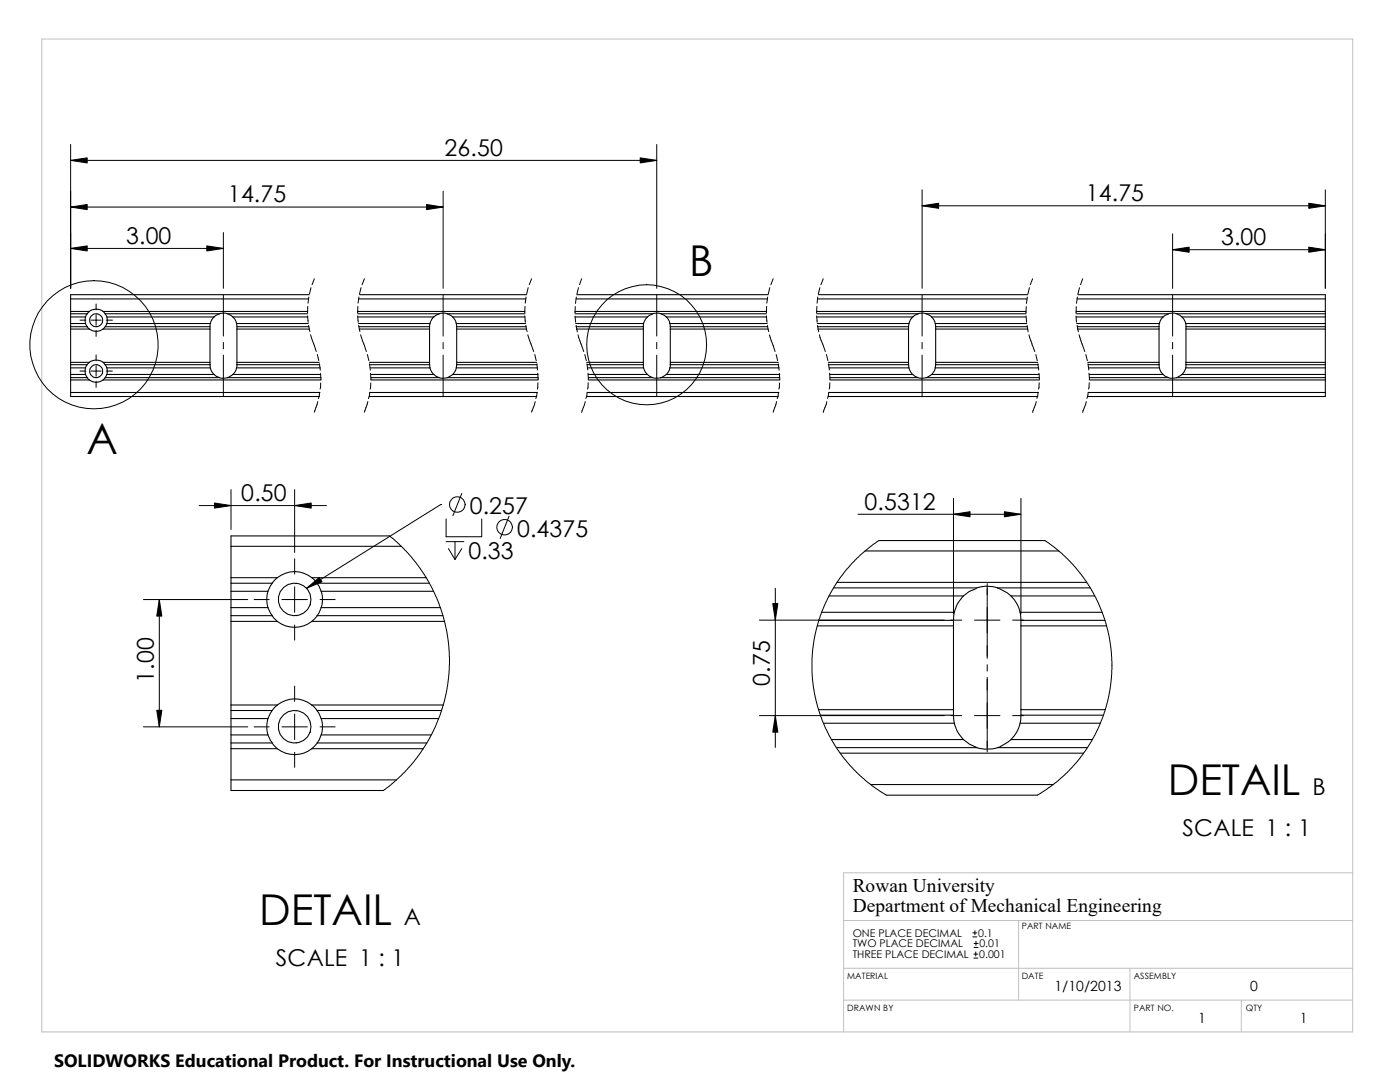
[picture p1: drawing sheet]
<svg xmlns="http://www.w3.org/2000/svg" width="279mm" height="216mm" viewBox="0 0 279 216" stroke-linecap="round" stroke-linejoin="round" font-family="sans-serif">
<path d="M8.3 7.8h261.7v198.1h-261.7zM270 174.2h-101.6v31.7M168.4 183.7h101.6M168.4 193.2h101.6M168.4 199.6h101.6M203.3 183.7v15.9M225.5 193.2v12.7M247.7 199.6v6.3" fill="none" stroke="#c0c0c0" stroke-width=".2"/>
<g fill="none" stroke="#000" stroke-width=".21">
<path d="M14.1 59.6h47.5M14.1 59.6v2.5M61.7 58.8h-47.6v.8M71.6 59.6h33.3M71.8 58.8h33.3M115 59.6h38.2M115.1 58.8h38.2M163.2 59.6h41.7M163.3 58.8h41.8M215 59.6h49.5M215.1 58.8h49.4v.8M264.5 59.6v2.5"/>
<path d="M14.1 62.1v.5M14.1 65.2v.5M14.1 72.3v.5M14.1 75.4v.4M14.1 78.3v.8h49.6M14.1 64.6v.6M14.1 74.7v.7M14.1 62.6v.6M14.1 72.8v.6M14.1 65.2h3.3M14.1 72.8h3.3M14.1 62.6h3.3"/>
<path d="M14.1 75.4h3.3M14.1 65.7h3.7M14.1 72.3h3.7M14.1 62.1h3.7M14.1 75.8h3.7M14.1 78.3h49.7M14.1 63.2h3M14.1 74.7h3M14.1 64.6h3M14.1 73.4h3M14.1 63.2v1.4M14.1 65.7v6.6"/>
<path d="M14.1 73.4v1.3M14.1 75.8v2.5M17.1 63.2v1.4M17.1 73.4v1.3M17.1 64.6l.3 .6M17.1 74.7l.3 .7M17.4 65.2l.4 .5M17.4 75.4l.4 .4M17.4 62.6l-.3 .6M17.4 72.8l-.3 .6M17.8 62.1a2.26 2.26 0 0 1 2.8 0M17.8 72.3a2.26 2.26 0 0 1 2.8 0"/>
<path d="M17.8 62.1l-.4 .5M17.8 72.3l-.4 .5M17.8 65.7a2.26 2.26 0 0 0 2.8 0M17.8 75.8a2.26 2.26 0 0 0 2.8 0M19.3 65.2h.1M19.3 72.8h.1M19.3 62.6h.1M19.3 75.4h.1M20.6 72.3l.4 .5h21M20.6 62.1l.4 .5h22.8l.6-.1 1 .1M20.6 65.7h21.3M20.6 72.3h21.3"/>
<path d="M20.6 62.1h40.8M20.6 75.8h43.5M21 72.8l.3 .6M21 62.6l.3 .6M21 65.2l-.4 .5M21 65.2h20.9v.5M21 75.4l-.4 .4M21.3 74.7l-.3 .7M21.3 64.6l-.3 .6M21.3 73.4v1.3M21.3 63.2v1.4M21.3 63.2h21.4"/>
<path d="M21.3 74.7h21.4M21.3 64.6h20.7M21.3 73.4h20.7M41.9 72.3l.1 1.1M41.9 65.7v6.6M42 64.6l-.1 .6M42 73.4l.3 .9 .4 .4M42.7 63.2l-.4 .5-.3 .9M42.7 74.7l1 .6M43.7 62.7l-1 .5M45.4 62.6l1.1 .6M45.4 62.6h16"/>
<path d="M45.4 75.4h18.7M45.4 75.4l-1 .1-.6-.1h-22.8M46.5 74.7l-1.1 .7M46.5 63.2l.4 .5 .3 .9M46.5 63.2h14.9M46.5 74.7h17.5M47.2 73.4l-.3 .9-.4 .4M47.2 64.6l.1 .6M47.2 64.6h14.3M47.2 73.4h16.7M47.3 72.3v.5M47.3 72.8l-.1 .6"/>
<path d="M47.3 72.8h16.5M47.3 65.7h14.4M47.3 72.3h16.4M47.3 65.7v6.6M61.6 65.2h-14.3v.5M71.4 62.1h33.3M71.4 63.2h15.2M71.5 64.6h14.3M71.6 65.2h14.1v.5M71.7 65.7h14M73.7 79.1h33.4M73.7 72.3h12"/>
<path d="M73.8 72.8h12M73.8 78.3h33.4M73.9 73.4h11.9M74 75.8h33.4M74 74.7h12.6M85.7 72.3l.1 1.1M85.7 65.7v6.6M85.8 64.6l-.1 .6M85.8 73.4l.4 .9 .4 .4M86.6 63.2l-.4 .5-.4 .9M86.6 74.7l.9 .6M87.6 62.7l-1 .5"/>
<path d="M89.2 62.6l1.1 .6M89.3 62.6h15.5M89.3 75.4h18.1M89.3 62.6l-1-.1-.6 .1h-16.3M89.3 75.4l-1.1 .1-.5-.1h-13.7M90.3 74.7l-1 .7M90.3 63.2h14.5M90.3 74.7h17.1M90.3 63.2l.5 .6 .3 .8M91.1 73.4l-.3 .7-.5 .6M91.1 64.6v.6M91.1 64.6h13.8"/>
<path d="M91.1 73.4h16.2M91.1 72.3v.5M91.1 72.8v.6M91.1 72.8h16.1M91.1 65.7h14M91.1 72.3h16M91.1 65.7v6.6M105 65.2h-13.9v.5M114.8 62.1h38.2M114.8 63.2h14.4M114.9 64.6h13.5M115 65.2h13.4v.5"/>
<path d="M115.1 65.7h13.3M117.1 79.1h38.2M117.1 72.3h11.3M117.2 72.8h11.2M117.2 78.3h38.2M117.3 73.4h11.1M117.4 74.7h11.8M117.4 75.8h38.2M128.4 72.3v1.1M128.4 65.7v6.6M128.4 73.4l.4 .9 .4 .4M128.4 64.6v.6"/>
<path d="M129.2 74.7l1 .6M129.2 63.2l-.4 .5-.4 .9M130.2 62.7l-1 .5M131.9 62.6l-1-.1-.6 .1h-15.5M131.9 75.4l-1 .1-.6-.1h-12.9M131.9 62.6l1.1 .6M131.9 62.6h21.1M131.9 75.4h23.7M133 63.2l.3 .5 .4 .9M133 74.7l-1.1 .7M133 63.2h20M133 74.7h22.6"/>
<path d="M133.7 73.4l-.4 .9-.3 .4M133.7 64.6l.1 .6M133.7 64.6h19.4M133.7 73.4h21.8M133.8 72.3v.5M133.8 72.8l-.1 .6M133.8 72.8h21.6M133.8 65.7h19.5M133.8 72.3h21.5M133.8 65.7v6.6M153.2 65.2h-19.4v.5M163 62.6h20.3l.6-.1 .9 .1h20"/>
<path d="M163 62.1h41.8M163 63.2h19.2M163.1 64.6h18.3M163.2 65.2h18.1v.5M163.3 65.7h18M165.3 79.1h41.8M165.3 72.3h16M165.4 72.8h16M165.4 78.3h41.8M165.5 73.4h15.9M165.6 74.7h16.6M165.7 75.8h41.7"/>
<path d="M181.3 72.3l.1 1.1M181.3 65.7v6.6M181.4 64.6l-.1 .6M181.4 73.4l.4 .9 .4 .4M182.2 63.2l-.4 .5-.4 .9M182.2 74.7l.9 .6M183.2 62.7l-1 .5M184.8 62.6l1.1 .6M184.9 75.4h22.5M184.9 75.4l-1.1 .1-.5-.1h-17.7M185.9 74.7l-1 .7M185.9 63.2l.5 .6 .2 .8"/>
<path d="M185.9 63.2h18.9M185.9 74.7h21.5M186.6 64.6l.1 .6M186.6 64.6h18.3M186.6 73.4h20.7M186.6 73.4l-.2 .7-.5 .6M186.7 72.3v.5M186.7 72.8l-.1 .6M186.7 72.8h20.5M186.7 65.7h18.4M186.7 72.3h20.4M186.7 65.7v6.6"/>
<path d="M205 65.2h-18.3v.5M214.8 62.1h49.7M214.8 63.2h17.3M214.9 64.6h16.5M215 65.2h16.3v.5M215.1 65.7h16.2M217.1 72.3h14.2M217.2 72.8h14.2M217.2 78.3h47.3M217.3 73.4h14.1M217.4 74.7h14.7M217.4 75.8h47.1"/>
<path d="M231.3 72.3l.1 1.1M231.3 65.7v6.6M231.4 64.6l-.1 .6M231.4 73.4l.3 .9 .4 .4M232.1 63.2l-.4 .5-.3 .9M232.1 74.7l1 .6M233.1 62.7l-1 .5M234.8 62.6l1.1 .6M234.8 62.6h29.7M234.8 75.4h29.7M234.8 62.6l-1-.1-.6 .1h-18.4M234.8 75.4l-1 .1-.6-.1h-15.8"/>
<path d="M235.9 74.7l-1.1 .7M235.9 63.2h28.6M235.9 74.7h28.6M235.9 63.2l.4 .5 .3 .9M236.6 64.6l.1 .6M236.6 64.6h27.9M236.6 73.4h27.9M236.6 73.4l-.3 .9-.4 .4M236.7 72.3v.5M236.7 72.8l-.1 .6M236.7 72.8h27.8M236.7 65.7h27.8"/>
<path d="M236.7 72.3h27.8M236.7 65.7v6.6M264.5 65.2v.5M264.5 65.2h-27.8v.5M264.5 62.1v.5M264.5 72.3v.5M264.5 75.4v.4M264.5 62.6v.6M264.5 74.7v.7M264.5 64.6v.6M264.5 72.8v.6M264.5 63.2v1.4"/>
<path d="M264.5 65.7v6.6M264.5 73.4v1.3M264.5 75.8v2.5M264.5 78.3v.8h-47.5M46.1 115.3v1.1M46.1 116.4v1.6M46.1 116.4h8.2M46.1 115.3h9.2M46.1 109h34M46.1 109v6.3M46.1 118v3.2M46.1 118h7.4"/>
<path d="M53.5 118a6.4 6.4 0 0 0 0 3.2M54.3 116.4l-.8 1.6M55.3 115.3a5.5 5.5 0 0 1 6.9 0M55.3 115.3l-1 1.1M59.1 116.4h.1M62.2 115.3l1.1 1.1M62.2 115.3h22.8M63.2 116.4l.4 .5 .5 1.1M63.3 116.4h22.4M64.1 118h22.4M64.1 118a5.4 5.4 0 0 1 0 3.2M77.7 106.9h-31.6v2.1"/>
<path d="M165.4 118.9h26.9M166.4 117.3h28.6l.5-.1a6.6 6.6 0 0 1 3.5 .1h.1M167 116.2h49.9M172.6 109.9h38.7M175.4 107.9h33.1M192.3 118.9a6.5 6.5 0 0 0-1.8 3.3M194.9 117.4l-1.5 .6-1.1 .9M199.1 117.3l1.9 1 .8 .6M199.1 117.3h18.5M201.8 118.9a6.5 6.5 0 0 1 1.8 3.3M201.8 118.9h16.7M46.1 122.9v1.1"/>
<path d="M46.1 121.2v1.7M46.1 124h9.2M46.1 124v16.7M46.1 121.2h7.4M53.5 121.2l.9 1.7h-8.3M54.3 122.9l1 1.1M55.3 124a5.6 5.6 0 0 0 6.9 0M59.1 122.9h.1M62.2 124h26.5M63.3 122.9l-1.1 1.1M64.1 121.2l-.8 1.7h25.1M64.1 121.2h23.8"/>
<path d="M163.1 124.9h27.2M163.4 123.8h26.9v1.1M164 122.2h26.5M190.3 124.9v16.7M190.5 122.2l-.2 1.5M203.6 122.2l.2 1.5M203.6 122.2h16.4M203.8 124.9h17.1M203.8 124.9v16.7M220.5 123.8h-16.7v1.1M46.1 140.7v1.1M46.1 148.3v1.1"/>
<path d="M46.1 146.6v1.7M46.1 141.8v1.6M46.1 141.8h8.2M46.1 140.7h9.2M46.1 149.4h9.2M46.1 143.4v3.2M46.1 149.4v6.2M46.1 155.6h33M46.1 146.6h7.4M46.1 143.4h7.4M46.1 155.6v2.1h30.4M53.5 143.4a6.4 6.4 0 0 0 0 3.2"/>
<path d="M53.5 146.6l.9 1.7h-8.3M54.3 148.3l1 1.1M54.3 141.8l-.8 1.6M55.3 140.7a5.5 5.5 0 0 1 6.9 0M55.3 140.7l-1 1.1M55.3 149.4a5.6 5.6 0 0 0 6.9 0M59.1 141.8h.1M59.1 148.3h.1M62.2 140.7l1.1 1.1M62.2 140.7h26.3M62.2 149.4h22.3M63.2 141.8l.4 .5 .5 1.1"/>
<path d="M63.3 148.3l-1.1 1.1M63.3 141.8h24.8M64.1 146.6l-.8 1.7h21.9M64.1 146.6h22M64.1 143.4h23.4M64.1 143.4a5.4 5.4 0 0 1 0 3.2M163.4 141.6h26.9M163.7 142.7h26.6M164.3 144.3h26.2M165.9 147.6h26.4M166.9 149.2l28.3 .1a7 7 0 0 0 3.8-.1h18M167.7 150.3h48.5"/>
<path d="M173.7 156.5h36.5M176.9 158.7h30.2M190.3 141.6v1.1M190.3 142.7l.2 1.6M190.5 144.3a6.5 6.5 0 0 0 1.8 3.3M192.3 147.6l1.2 .9 1.3 .6M201.8 147.6l-2.4 1.5h-.3M201.8 147.6h16.2M203.6 144.3h16M203.6 144.3a6.5 6.5 0 0 1-1.8 3.3M203.8 141.6v1.1M203.8 142.7l-.2 1.6"/>
<path d="M203.8 142.7h16.4M203.8 141.6h16.8"/>
<circle cx="19.2" cy="63.9" r="1.31"/>
<circle cx="19.2" cy="74.1" r="1.31"/>
<circle cx="58.8" cy="119.6" r="3.3"/>
<circle cx="58.8" cy="145" r="3.3"/>
</g>
<g fill="none" stroke="#000" stroke-width=".2">
<path d="M14.1 32h117M14.1 28.8v28.7M88.4 38.1v19.4M131.1 28.8v28.7M184 37.9v19.6M264.5 37.9v19.6M14.1 49.6h30.5M14.1 41.3h74.3M44.6 46.4v11.1M44.6 58.8v8.3M61.6 59.3l-.1 1.2M62.1 57.4l-.3 1.2"/>
<path d="M62.7 55.6l-.4 1.2M71.6 59.3l-.1 1.2M72.1 57.4l-.3 1.2M72.7 55.6l-.4 1.2M88.4 58.8v8.3M105 59.3l-.2 1.2M105.4 57.4l-.3 1.2M106.1 55.6l-.5 1.2M115 59.3l-.1 1.2M115.4 57.4l-.3 1.2M116.1 55.6l-.4 1.2M131.1 58.8v8.3"/>
<path d="M153.2 59.3l-.2 1.2M153.6 57.4l-.3 1.2M154.3 55.6l-.5 1.2M163.2 59.3l-.1 1.2M163.6 57.4l-.3 1.2M164.3 55.6l-.5 1.2M184 58.8v8.3M184 41.1h80.5M205 59.3l-.1 1.2M205.4 57.4l-.3 1.2M206.1 55.6l-.5 1.2M215 59.3l-.2 1.2"/>
<path d="M215.4 57.4l-.3 1.2M216.1 55.6l-.5 1.2M234 46.7v10.8M234 58.8v8.3M234 49.8h30.5M16 63.9h1.1M16 74h1.1M18.2 63.9h2M18.2 74h2M19.2 60.7v1.1M19.2 62.9v2M19.2 65.9v1.2"/>
<path d="M19.2 70.8v1.2M19.2 73v2.1M19.2 76.1v1.2M21.2 63.9h1.2M21.2 74h1.2M44.6 68.3v1.3M44.6 70.9v8.2M61.4 63l.1 1.3M61.4 61.1v1.3M61.6 64.9l.2 1.3M62 66.8l1.1 3.3M63.3 70.7l.3 1.3"/>
<path d="M63.8 72.6l.1 1.3M63.8 78.3l-.3 1.2M64 74.5v1.3M64 76.4l-.1 1.2M71.4 63l.1 1.3M71.4 61.1v1.3M71.6 64.9l.2 1.3M72 66.8l1.1 3.3M73.3 70.7l.3 1.3M73.7 72.6l.2 1.3M73.8 78.3l-.3 1.2M74 74.5v1.3"/>
<path d="M74 76.4l-.1 1.2M88.4 68.3v1.3M88.4 70.9v8.2M104.7 63l.2 1.3M104.8 61.1l-.1 1.3M104.9 64.9l.3 1.3M105.3 66.8l1.2 3.3M106.7 70.7l.3 1.3M107.1 72.6l.2 1.2M107.2 78.3l-.3 1.2M107.3 74.5l.1 1.2M107.4 76.4l-.1 1.2"/>
<path d="M114.8 63.1l.1 1.2M114.8 61.2v1.2M115 64.9l.2 1.3M115.4 66.8l.7 2.1M116.1 69l.4 1.1M116.7 70.7l.3 1.3M117.1 72.6l.2 1.2M117.2 78.3l-.3 1.2M117.3 74.5l.1 1.2M117.4 76.4l-.1 1.2M131.1 68.3v1.3M131.1 70.9v8.2"/>
<path d="M153 63l.1 1.3M153 61.1v1.3M153.2 64.9l.2 1.3M153.5 66.8l1.2 3.3M154.9 70.7l.3 1.3M155.3 72.6l.2 1.3M155.4 78.3l-.3 1.2M155.5 74.5l.1 1.3M155.6 76.4l-.2 1.2M163 63l.1 1.3M163 61.1v1.3M163.2 64.9l.2 1.3"/>
<path d="M163.5 66.8l.8 2.1M164.3 69l.4 1.1M164.9 70.7l.3 1.3M165.4 72.6l.1 1.2M165.4 78.3l-.3 1.2M165.6 74.5v1.2M165.6 76.4l-.1 1.2M184 68.3v1.3M184 70.9v8.2M204.8 63l.1 1.3M204.8 61.2v1.2M205 64.9l.2 1.3"/>
<path d="M205.4 66.8l1.1 3.3M206.7 70.7l.3 1.3M207.1 72.6l.2 1.2M207.2 78.3l-.3 1.2M207.3 74.5l.1 1.2M207.4 76.4l-.1 1.2M214.8 63.1l.1 1.2M214.8 61.2v1.2M215 64.9l.2 1.3M215.3 66.8l.8 2.1M216.1 69l.4 1.1M216.7 70.7l.3 1.3"/>
<path d="M217.1 72.6l.2 1.2M217.2 78.3l-.3 1.2M217.3 74.5l.1 1.2M217.4 76.4l-.1 1.2M234 68.3v1.3M234 70.9v8.2M46.1 97.7v8M58.8 97.7v12.5M63.4 80.1l-.7 2.2M73.4 80.1l-.7 2.2M92.2 98.5l-1.8 4.4M106.8 80.1l-.7 2.2"/>
<path d="M116.8 80.1l-.7 2.2M155 80.1l-.7 2.2M165 80.1l-.7 2.2M190.3 99.4v23.1M203.8 99.4v23.1M206.8 80.1l-.7 2.2M216.8 80.1l-.7 2.2M28.6 119.6h20.8M31.8 119.6v25.4M39.8 100.9h25.4M50.7 119.6h3M56.3 119.6h5"/>
<path d="M58.8 111.5v3.1M58.8 117.1v5.1M63.9 119.6h3M77.7 106.9l3.4 3.1 1.9 2.3 2 2.8 1.4 2.7 1.6 3.7 1.1 4.2 .5 3.2 .1 3.7-.3 4-.7 3.3-.8 2.6-1.7 4-1.7 2.9-2.5 3.3-2 2.2-3.5 2.8M88 100.7h.1M88 100.7l-26.8 16.7M89 103.5v3.6h7.1v-3.6M89 108.1h3.6M89.5 109.5l1.3 2.1M90.8 108.1v3.5M92.2 109.5l-1.4 2.1M101.6 103l-1.8 4.4"/>
<path d="M154.7 117.4v31.7M171.2 102.6h32.6M175.4 107.9l-2 1.4-3.3 3-2.6 3.2-2.3 3.8-1.2 2.9-1.3 4.1-.6 3.7v4.3l.4 3.7 .9 3.8 1.4 3.6 1.7 3.2 2 2.8 2.4 2.7 3.3 2.8 2.7 1.8M197 116.5v14.9M208.5 107.9l2.8 2 2.6 2.5 2.9 3.7 1.9 3.1 1.5 3.7 .9 3 .6 3.6 .2 4.1-.4 4.3-.8 3.3-1.6 4.3-1.5 2.9-2.4 3.3-2.7 2.9-3 2.5-2.4 1.6M58.8 124.7v3M58.8 136.9v3.1M151.6 123.7h36.9M189.7 123.7h2.2M194.5 123.7h5.1M197 132.6v1.3M197 135.2v14.8"/>
<path d="M202.1 123.7h2.2M28.6 145h20.8M50.7 145h3M56.3 145h5M58.8 142.5v5.1M58.8 150.1v3M63.9 145h3M151.6 142.8h36.9M189.7 142.8h2.2M194.5 142.8h5.1M202.1 142.8h2.2M194.1 186.9h.8"/>
<path d="M194.1 186.1h.8M194.4 191.2h.8M194.4 190.4h.8M194.4 189.1h.8M194.4 188.3h.8M194.6 185.7v.8M194.7 189.9v.9M194.8 187.8v.8"/>
<circle cx="18.8" cy="68.8" r="12.8"/>
<circle cx="129" cy="68.8" r="12"/>
<circle cx="91.3" cy="100.7" r="1.57"/>
<circle cx="100.7" cy="105.2" r="1.56"/>
</g>
<g fill="#000" stroke="#000" stroke-width=".2">
<path d="M14.1 32l3.3-.5v1zM127.8 31.5l3.3 .5-3.3 .5zM14.1 49.6l3.3-.5v1zM14.1 41.3l3.3-.5v1zM41.3 49.1l3.3 .5-3.3 .5zM85.1 40.8l3.3 .5-3.3 .5zM184 41.1l3.3-.5v1zM234 49.8l3.3-.5v1zM261.2 40.6l3.3 .5-3.3 .5zM261.2 49.3l3.3 .5-3.3 .5zM31.8 119.6l.5 3.3h-1zM42.8 100.4l3.3 .5-3.3 .5z"/>
<path d="M58.8 100.9l3.3-.5v1zM61.2 117.4l2.5-2.2 .6 .9zM190.3 102.6l3.3-.5v1zM200.4 102.1l3.4 .5-3.4 .5zM154.2 120.4h1l-.5 3.3zM31.3 141.7h1l-.5 3.3zM154.7 142.8l.5 3.3h-1z"/>
</g>
<path d="M10.8 209.2h104.1v6.7h-104.1z" fill="#fff"/>
<g font-size="8.5">
<text x="137.5" y="55.2">B</text>
<text x="17.3" y="90.7">A</text>
<text x="233" y="158.6">DETAIL</text>
<text x="51.7" y="184.5">DETAIL</text>
</g>
<g font-size="4.6">
<text x="88.7" y="31.1">26.50</text>
<text x="45.5" y="40.4">14.75</text>
<text x="216.7" y="40.1">14.75</text>
<text x="25.2" y="48.6">3.00</text>
<text x="243.7" y="48.9">3.00</text>
<text x="48.1" y="99.9">0.50</text>
<text x="172.5" y="101.7">0.5312</text>
<text x="93.8" y="102.5">0.257</text>
<text x="103.2" y="107.1">0.4375</text>
<text x="93.5" y="111.6">0.33</text>
<text x="30.7" y="136.3" transform="rotate(-90 30.7 136.3)">1.00</text>
<text x="153.6" y="136.8" transform="rotate(-90 153.6 136.8)">0.75</text>
<text x="261.9" y="158.7">B</text>
<text x="236" y="166.9">SCALE 1 : 1</text>
<text x="80.6" y="184.6">A</text>
<text x="55.1" y="192.8">SCALE 1 : 1</text>
</g>
<g font-size="3.9">
<text x="170.2" y="178.1">Rowan University</text>
<text x="170.2" y="181.9">Department of Mechanical Engineering</text>
</g>
<text font-size="3.6" x="10.8" y="213">SOLIDWORKS Educational Product. For Instructional Use Only.</text>
<g font-size="2.8">
<text x="210.4" y="197.7">1/10/2013</text>
<text x="249.5" y="197.7">0</text>
<text x="239.1" y="204.2">1</text>
<text x="259.4" y="204.2">1</text>
</g>
<g font-size="2.1">
<text x="170.2" y="186.9">ONE PLACE DECIMAL</text>
<text x="170.2" y="189.1">TWO PLACE DECIMAL</text>
<text x="170.2" y="191.2">THREE PLACE DECIMAL</text>
<text x="195.2" y="186.9">0.1</text>
<text x="195.4" y="191.2">0.001</text>
<text x="195.5" y="189.1">0.01</text>
</g>
<g font-size="1.7">
<text x="203.9" y="185.3">PART NAME</text>
<text x="169.1" y="195.3">MATERIAL</text>
<text x="203.9" y="195.3">DATE</text>
<text x="226.3" y="195.3">ASSEMBLY</text>
<text x="169.1" y="201.8">DRAWN BY</text>
<text x="226.3" y="201.8">PART NO.</text>
<text x="248.6" y="201.8">QTY</text>
</g>
</svg>
